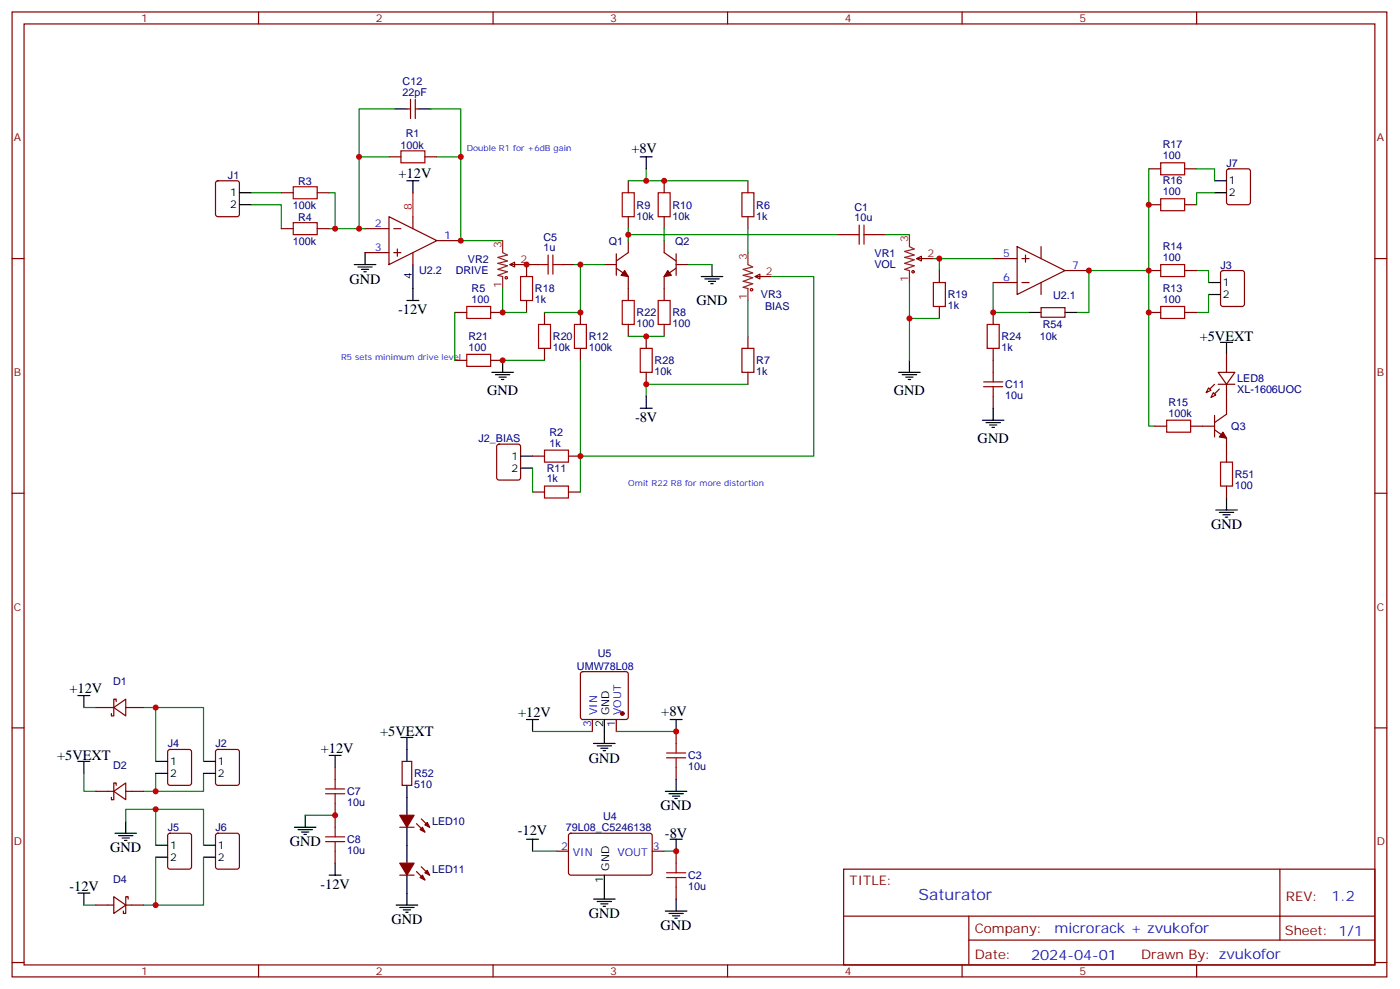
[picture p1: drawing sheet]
<svg xmlns="http://www.w3.org/2000/svg" width="413mm" height="291mm" viewBox="0 0 413 291" stroke-linecap="round" stroke-linejoin="round" font-family="sans-serif">
<g fill="none" stroke="#870000" stroke-width=".35">
<path d="M3.6 3.5h405.3v284.4h-405.3zM7.1 7.1h398.3v277.2h-398.3zM76.2 3.5v3.6M145.4 3.5v3.6M214.5 3.5v3.6M283.7 3.5v3.6M352.8 3.5v3.6M120 32.1h1M121 29.3v5.6M122.4 29.3v5.6M122.4 32.1h1.1M63.8 53.5l.4-.2h5.7l.6 .4 .1 9.4-.5 .7-5.9 .1-.6-.5-.1-9.4z"/>
<path d="M82.9 56.8h3.6M93.5 56.8h3.5M114.7 46.2h3.5M125.3 46.2h3.5M185.2 53.3v3.5M195.8 53.3v3.5M220.5 53.3v3.5M338.7 49.7h3.5M349.3 49.7h3.5M361.9 49.9l.4-.2h5.7l.6 .5 .1 9.4-.5 .7h-5.9l-.6-.4-.1-9.5zM3.6 76.2h3.5M82.9 67.4h3.6"/>
<path d="M93.5 67.4h3.5M107.6 67.4h7.1M107.6 74.4h7.1M114.7 63.9l14.1 7-14.1 7.1zM116.1 67.4h2.1M116.1 74.4h2.1M117.2 73.4v2.1M121.7 63.9v3.5M121.7 74.4v3.6M128.8 70.9h7.1M150.3 78l1.4-.7v1.4zM150.3 78h8.5"/>
<path d="M155.3 78v3.5M165.8 78h3.6M178.2 78h3.5M181.7 79l3.5 2.5v7M181.7 74.8v6.3M185.2 63.9v3.5M185.2 70.9v3.5l-3.5 2.5M195.8 63.9v3.5M195.8 70.9v3.5l3.6 2.5M199.4 78h3.5M199.4 79l-3.6 2.5v7M199.4 74.8v6.3"/>
<path d="M220.5 63.9v3.5M247 69.1h3.5M257.6 69.1h3.5M270.3 76.2l1.4-.7v1.4zM270.3 76.2h4.9M277 79.7v3.6M292.8 76.2h7.1M299.9 72.7l14.1 7-14.1 7.1zM301.3 76.2h2.1M302.4 75.1v2.2M307 72.7v3.5M314 79.7h7.1"/>
<path d="M338.7 79.7h3.5M338.7 60.3h3.5M349.3 79.7h3.5M349.3 60.3h3.5M360.1 79.9l.5-.2h5.6l.7 .5v9.4l-.4 .7h-5.9l-.7-.5v-9.4zM405.4 76.2h3.5M134.1 92.1h3.5M144.7 92.1h3.5M155.3 88.5v3.6M160.5 92.1v3.5M171.1 92.1v3.5M185.2 95.6v3.5"/>
<path d="M190.5 99.1v3.6M195.8 95.6v3.5M220.5 99.1v3.6M222.6 81.5l1.4-.7v1.4zM222.6 81.5h5M277 90.3v3.5M292.8 83.3h7.1M292.8 92.1v3.5M301.3 83.3h2.1M307 90.7h7v2.8h-7zM307 83.3v3.5M338.7 92.1h3.5"/>
<path d="M349.3 92.1h3.5M134.1 106.2h3.5M144.7 106.2h3.5M160.5 102.7v3.5M171.1 102.7v3.5M190.5 109.7v3.5M220.5 109.7v3.5M292.8 102.7v7M292.8 116.8v3.5M356.3 114.3l.7 .7-1.4 .7zM357.8 115.7l.7 .7-1.5 .7zM359.2 109.7h4.9l-2.5 3.5z"/>
<path d="M359.2 113.2h4.9M361.6 104.4v5.3M361.6 113.2v8.9l-3.5 2.4M146.7 131.1l.4-.2h5.7l.6 .4 .1 9.5-.5 .6-5.9 .1-.6-.5-.1-9.4zM157 134.4h3.5M167.6 134.4h3.5M340.5 125.6h3.5M351 125.6h7.1M358.1 126.6l3.5 2.5v7.1M358.1 122.4v6.4M3.6 145.3h3.5M157 145h3.5"/>
<path d="M167.6 145h3.5M361.6 143.2v3.6M405.4 145.3h3.5M171.4 198.1l.4-.2h12.7l.5 .2 .2 .5v12.7l-.2 .5-.5 .2h-12.7l-.5-.2-.2-.5v-12.7zM3.6 214.5h3.5M28.3 208.5h5.2M33.5 208.5l3.6-2.5v5zM34.3 206.7v-.7h-.8v5h-.7v-.7M37.1 208.5h5.3M174.7 212v3.5M181.7 212v3.5M199.4 215.5v3.6"/>
<path d="M405.4 214.5h3.5M28.3 233.2h5.2M33.5 233.2l3.6-2.5v5zM34.3 231.4v-.7h-.8v5h-.7v-.8M37.1 233.2h5.3M49.7 221l.4-.2h5.7l.6 .5 .1 9.4-.5 .7h-5.9l-.6-.4-.1-9.5zM63.8 221l.4-.2h5.7l.6 .5 .1 9.4-.5 .7h-5.9l-.6-.4-.1-9.5zM98.8 226.1v3.6M98.8 236.7v7.1M118.6 224.4h2.8v7h-2.8zM199.4 226.1v3.6M49.7 245.7l.4-.2h5.7l.6 .5 .1 9.4-.5 .7h-5.9l-.6-.4-.1-9.5z"/>
<path d="M63.8 245.7l.4-.2h5.7l.6 .5 .1 9.4-.5 .7h-5.9l-.6-.4-.1-9.5zM98.8 250.8v3.6M117.9 243.8h4.2M117.9 257.9h4.2M122.8 242.7l2.5 2.5M122.8 256.8l2.5 2.5M124.2 241.3l2.5 2.5M124.2 255.4l2.5 2.5M164.1 250.8h3.5M167.8 245.7l.5-.2 23.6 .1 .4 .6-.1 11.2-.6 .5-23.6-.1-.4-.6v-11zM192.3 250.8h3.5M199.4 250.8v3.6"/>
<path d="M248.7 256.1h156.7v28.2h-156.7zM377.4 256.1v20.9M28.3 266.7h5.2M33.5 264.2l3.6 2.5-3.6 2.5zM37.1 266.7h5.3M37.8 264.9v-.7h-.7v5h-.7v-.7M199.4 261.4v3.5M248.8 270h156.4M285.7 277h119.5M285.7 270v14.1M3.6 283.6h3.5M76.2 284.3v3.6"/>
<path d="M145.4 284.3v3.6M214.5 284.3v3.6M283.7 284.3v3.6M352.8 284.3v3.6M405.4 283.6h3.5"/>
</g>
<g fill="none" stroke="#000" stroke-width=".35">
<path d="M116.5 32.1h3.5M123.5 32.1h3.5M70.6 56.8h3.5M120 53.3h3.5M121.7 53.3v3.5M188.8 46.2h3.5M190.5 46.2v3.5M358.1 56.8h3.5M358.1 53.3h3.5M70.6 60.3h3.5M104.5 78h6.3M105.5 78.7h4.2"/>
<path d="M106.6 79.4h2.1M107.6 74.4v3.6M121.7 78v10.5M209.9 78v3.5M107.3 80.1h.7M120 88.5h3.5M206.8 81.5h6.3M207.8 82.2h4.3M208.9 82.9h2.1M209.6 83.6h.7M303.4 92.1h3.6M314 92.1h3.5"/>
<path d="M356.3 83.3h3.6M356.3 86.8h3.6M145 109.7h6.4M146.1 110.4h4.2M147.1 111.1h2.2M147.8 111.8h.8M148.2 106.2v3.5M190.5 116.8v3.5M265 109.7h6.3M266 110.4h4.3M267.1 111.1h2.1M267.8 111.8h.7"/>
<path d="M268.1 106.2v3.5M359.9 100.9h3.5M361.6 100.9v3.5M153.5 134.4h3.5M153.5 137.9h3.5M188.8 120.3h3.5M289.7 123.8h6.3M290.7 124.5h4.3M291.8 125.2h2.1M292.5 125.9h.7M292.8 120.3v3.5M358.5 150.3h6.3"/>
<path d="M359.5 151h4.2M360.6 151.7h2.1M361.3 152.4h.7M361.6 146.8v3.5M23 205h3.5M24.7 205v3.5M118.2 217.3h3.5M120 217.3v7.1M155.3 212h3.5M157 212v3.5M175 219.1h6.4M176.1 219.8h4.2"/>
<path d="M178.2 212v7.1M197.6 212h3.5M199.4 212v3.5M23 224.4h3.5M24.7 224.4v3.5M45.9 224.4h3.5M45.9 227.9h3.5M60 224.4h3.5M60 227.9h3.5M97 222.6h3.6M98.8 222.6v3.5M120 231.4v8.8"/>
<path d="M177.1 220.5h2.1M177.8 221.2h.7M196.2 233.2h6.3M197.2 233.9h4.3M198.3 234.6h2.1M199 235.3h.7M199.4 229.7v3.5M33.9 245.5h6.4M35 246.2h4.2M36 246.9h2.1M36.7 247.6h.7M37.1 242v3.5"/>
<path d="M45.9 249.1h3.5M45.9 252.6h3.5M60 249.1h3.5M60 252.6h3.5M86.8 243.8h6.4M87.9 244.5h4.2M88.9 245.2h2.2M89.6 245.9h.7M90 240.2v3.6M97 257.9h3.6M98.8 254.4v3.5M120 243.8v10.6"/>
<path d="M120 257.9v8.8M155.3 247.3h3.5M157 247.3v3.5M178.2 257.9v7M197.6 247.3h3.5M199.4 247.3v3.5M23 263.2h3.5M24.7 263.2v3.5M116.8 266.7h6.4M117.9 267.4h4.2M118.9 268.1h2.1M119.6 268.8h.7"/>
<path d="M175 264.9h6.4M176.1 265.6h4.2M177.1 266.3h2.1M177.8 267.1h.7M196.2 268.5h6.3M197.2 269.2h4.3M198.3 269.9h2.1M199 270.6h.7M199.4 264.9v3.6"/>
</g>
<g fill="none" stroke="#008700" stroke-width=".35">
<path d="M116.5 32.1h-10.6v14.1M127 32.1h8.9v14.1M74.1 56.8h8.8M97 56.8h1.8v10.6M114.7 46.2h-8.8v21.2M128.8 46.2h7.1v24.7h12.3M185.2 53.3h5.3M190.5 49.7v3.6h30M338.7 49.7v30M352.8 49.7h5.3v3.6M358.1 56.8h-5.3v3.5M74.1 60.3h8.8v7.1"/>
<path d="M97 67.4h10.6M169.4 78h8.8M171.1 78v14.1h-10.6M185.2 67.4v3.5M185.2 69.1h61.8M195.8 67.4v3.5M202.9 78h7M220.5 67.4v7M261.1 69.1h7M275.2 76.2h1.8M292.8 76.2h-15.8v3.5M352.8 79.7h3.5v3.6"/>
<path d="M134.1 92.1v14.1M148.2 85v7.1h7.1M185.2 99.1h10.6M220.5 88.5v10.6M227.6 81.5h12.3v52.9h-68.8v-28.2M268.1 93.8h8.9M268.1 83.3v22.9M292.8 83.3v8.8h10.6M317.5 92.1h3.6v-12.4h17.6v45.9h1.8M356.3 86.8v5.3h-3.5M148.2 106.2h12.3M220.5 113.2h-30v3.6"/>
<path d="M157 137.9v7.1M171.1 134.4v10.6M24.7 208.5h3.6M42.4 208.5h17.6v15.9M45.9 208.5v15.9M157 215.5h17.7M181.7 215.5h17.7M24.7 227.9v5.3h3.6M45.9 227.9v5.3M45.9 238.5v10.6M60 227.9v5.3h-17.6M37.1 242v-3.5h22.9v10.6"/>
<path d="M45.9 252.6v14.1M60 252.6v14.1h-17.6M90 240.2h8.8M157 250.8h7.1M195.8 250.8h3.6M24.7 266.7h3.6"/>
</g>
<g fill="none" stroke="#a10000" stroke-width=".35">
<path d="M86.5 55h7v3.6h-7zM118.2 44.4h7.1v3.6h-7.1zM183.5 56.8h3.5v7.1h-3.5zM194.1 56.8h3.5v7.1h-3.5zM218.8 56.8h3.5v7.1h-3.5zM342.2 58.6h7.1v3.5h-7.1zM342.2 48h7.1v3.5h-7.1zM86.5 65.6h7v3.5h-7zM158.8 78h2.8M161.6 75.1v5.7M163 75.1v5.7M163 78h2.8"/>
<path d="M250.5 69.1h2.8M253.3 66.3v5.7M254.7 66.3v5.7M254.7 69.1h2.9M342.2 78h7.1v3.5h-7.1zM137.6 90.3h7.1v3.5h-7.1zM153.5 81.5h3.5v7h-3.5zM158.8 95.6h3.5v7.1h-3.5zM169.4 95.6h3.5v7.1h-3.5zM183.5 88.5h3.5v7.1h-3.5zM194.1 88.5h3.5v7.1h-3.5zM275.2 83.3h3.5v7h-3.5z"/>
<path d="M291.1 95.6h3.5v7.1h-3.5zM342.2 90.3h7.1v3.5h-7.1zM137.6 104.4h7.1v3.5h-7.1zM188.8 102.7h3.5v7h-3.5zM218.8 102.7h3.5v7h-3.5zM290 112.5h5.7M290 113.9h5.7M292.8 109.7v2.8M292.8 113.9v2.9M160.5 132.6h7.1v3.6h-7.1zM344 123.8h7v3.6h-7zM359.9 136.2h3.5v7h-3.5z"/>
<path d="M160.5 143.2h7.1v3.6h-7.1zM199.4 219.1v2.8M96 233.9h5.6M96 232.5h5.6M98.8 229.7v2.8M98.8 233.9v2.8M196.5 223.3h5.7M196.5 221.9h5.7M199.4 223.3v2.8M96 248h5.6M96 246.6h5.6M98.8 243.8v2.8"/>
<path d="M98.8 248v2.8M196.5 258.6h5.7M196.5 257.2h5.7M199.4 254.4v2.8M199.4 258.6v2.8"/>
<circle cx="149.3" cy="81.8" r=".35"/>
<circle cx="221.6" cy="85.4" r=".35"/>
<circle cx="269.2" cy="80.1" r=".35"/>
</g>
<path d="M148.2 70.9v3.5l1.4 .7-2.8 .7 2.8 1.1-2.8 .7 2.8 .7-2.8 1.1 2.8 .7-2.8 1 1.4 .4v3.5M220.5 74.4v3.6l1.4 .7-2.8 .7 2.8 1-2.8 .7 2.8 .7-2.8 1.1 2.8 .7-2.8 1.1 1.4 .3v3.5M268.1 69.1v3.6l1.5 .7-2.9 .7 2.9 1-2.9 .7 2.9 .8-2.9 1 2.9 .7-2.9 1.1 1.4 .3v3.6" fill="none" stroke="#8c2424" stroke-width=".35"/>
<path d="M121.7 56.8v7.1" fill="none" stroke="#f00" stroke-width=".35"/>
<g fill="#870000" stroke="#870000" stroke-width=".35">
<path d="M184.2 79.7l1 1.8-2.1-.4z"/>
<path d="M196.9 79.7l1 1.4-2.1 .4z"/>
<path d="M117.9 240.2h4.2l-2.1 3.6z"/>
<path d="M123.9 244.5l.7-.7 .7 1.4z"/>
<path d="M126 242.4l.7 1.4-1.4-.7z"/>
<path d="M117.9 254.4h4.2l-2.1 3.5z"/>
<path d="M123.9 258.6l.7-.7 .7 1.4z"/>
<path d="M126 256.5l.7 1.4-1.4-.7z"/>
<path d="M360.6 127.4l1 1.7-2.1-.3z"/>
<path d="M359.5 114.7l-1.4 1.4z"/>
<path d="M358.1 113.2l-1.4 1.5z"/>
<circle cx="183.5" cy="210.3" r=".53"/>
</g>
<g fill="#c00">
<circle cx="105.9" cy="67.4" r=".88"/>
<circle cx="98.8" cy="67.4" r=".88"/>
<circle cx="292.8" cy="92.1" r=".88"/>
<circle cx="135.9" cy="70.9" r=".88"/>
<circle cx="190.5" cy="99.1" r=".88"/>
<circle cx="155.3" cy="78" r=".88"/>
<circle cx="321.1" cy="79.7" r=".88"/>
<circle cx="338.7" cy="79.7" r=".88"/>
<circle cx="268.1" cy="93.8" r=".88"/>
<circle cx="277" cy="76.2" r=".88"/>
<circle cx="98.8" cy="240.2" r=".88"/>
<circle cx="45.9" cy="233.2" r=".88"/>
<circle cx="45.9" cy="208.5" r=".88"/>
<circle cx="45.9" cy="238.5" r=".88"/>
<circle cx="45.9" cy="266.7" r=".88"/>
<circle cx="199.4" cy="250.8" r=".88"/>
<circle cx="199.4" cy="215.5" r=".88"/>
<circle cx="338.7" cy="92.1" r=".88"/>
<circle cx="338.7" cy="60.3" r=".88"/>
<circle cx="171.1" cy="78" r=".88"/>
<circle cx="190.5" cy="113.2" r=".88"/>
<circle cx="171.1" cy="134.4" r=".88"/>
<circle cx="195.8" cy="53.3" r=".88"/>
<circle cx="190.5" cy="53.3" r=".88"/>
<circle cx="171.1" cy="92.1" r=".88"/>
<circle cx="185.2" cy="69.1" r=".88"/>
<circle cx="148.2" cy="106.2" r=".88"/>
<circle cx="148.2" cy="92.1" r=".88"/>
<circle cx="105.9" cy="46.2" r=".88"/>
<circle cx="135.9" cy="46.2" r=".88"/>
</g>
<text font-size="4.6" fill="#00f" x="270.8" y="265.1">Saturator</text>
<g font-size="4.2">
<text x="186.1" y="45.1">+8V</text>
<text x="117.5" y="52.6">+12V</text>
<text x="103" y="83.6">GND</text>
<text x="205.4" y="90">GND</text>
<text x="117.4" y="92.5">-12V</text>
<text x="353.7" y="100.6">+5VEXT</text>
<text x="143.6" y="116.4">GND</text>
<text x="263.6" y="116.4">GND</text>
<text x="187.2" y="124.3">-8V</text>
<text x="288.3" y="130.5">GND</text>
<text x="357.1" y="155.9">GND</text>
<text x="20.5" y="204.3">+12V</text>
<text x="152.8" y="211.3">+12V</text>
<text x="195" y="210.9">+8V</text>
<text x="94.6" y="221.9">+12V</text>
<text x="112.1" y="217">+5VEXT</text>
<text x="16.8" y="224">+5VEXT</text>
<text x="173.6" y="224.7">GND</text>
<text x="194.8" y="238.8">GND</text>
<text x="32.5" y="251.2">GND</text>
<text x="85.4" y="249.4">GND</text>
<text x="152.7" y="246.1">-12V</text>
<text x="196.1" y="247">-8V</text>
<text x="20.5" y="262.5">-12V</text>
<text x="94.5" y="261.8">-12V</text>
<text x="115.4" y="272.3">GND</text>
<text x="173.6" y="270.6">GND</text>
<text x="194.8" y="274.1">GND</text>
</g>
<g font-size="4.2" fill="#00f">
<text x="392.5" y="265.4">1.2</text>
<text x="310.9" y="274.9">microrack + zvukofor</text>
<text x="304" y="282.7">2024-04-01</text>
</g>
<g font-size="3.9" fill="#800">
<text x="250.5" y="260.7">TITLE:</text>
<text x="379.1" y="265.4">REV:</text>
<text x="287.4" y="274.9">Company:</text>
<text x="378.8" y="275.5">Sheet: 1/1</text>
<text x="287.4" y="282.6">Date:</text>
<text x="336.5" y="282.7">Drawn By: zvukofor</text>
</g>
<g font-size="3.2" fill="#800">
<text x="41.7" y="6.5">1</text>
<text x="110.8" y="6.5">2</text>
<text x="180" y="6.5">3</text>
<text x="249.1" y="6.5">4</text>
<text x="318.2" y="6.5">5</text>
<text x="4.1" y="41.6">A</text>
<text x="405.9" y="41.6">A</text>
<text x="4.1" y="110.8">B</text>
<text x="405.9" y="110.8">B</text>
<text x="4.1" y="179.9">C</text>
<text x="405.9" y="179.9">C</text>
<text x="4.1" y="249.1">D</text>
<text x="405.9" y="249.1">D</text>
<text x="41.7" y="287.3">1</text>
<text x="110.8" y="287.3">2</text>
<text x="180" y="287.3">3</text>
<text x="249.1" y="287.3">4</text>
<text x="318.2" y="287.3">5</text>
</g>
<g font-size="3.2" fill="#000080">
<text x="118.7" y="28.2">22pF</text>
<text x="118.7" y="25">C12</text>
<text x="119.6" y="40.3">R1</text>
<text x="118.1" y="43.8">100k</text>
<text x="342.9" y="46.9">100</text>
<text x="342.9" y="43.7">R17</text>
<text x="67.2" y="52.7">J1</text>
<text x="361.7" y="49.2">J7</text>
<text x="87.9" y="54.4">R3</text>
<text x="342.9" y="57.5">100</text>
<text x="342.9" y="54.3">R16</text>
<text x="86.4" y="61.5">100k</text>
<text x="87.9" y="65">R4</text>
<text x="187.7" y="64.7">10k</text>
<text x="187.7" y="61.5">R9</text>
<text x="198.3" y="64.7">10k</text>
<text x="198.3" y="61.5">R10</text>
<text x="223" y="64.7">1k</text>
<text x="223" y="61.5">R6</text>
<text x="251.9" y="65.3">10u</text>
<text x="251.9" y="62.1">C1</text>
<text x="160.2" y="70.9">C5</text>
<text x="86.4" y="72.1">100k</text>
<text x="137.9" y="77.4">VR2</text>
<text x="160.2" y="74.1">1u</text>
<text x="179.5" y="72.1">Q1</text>
<text x="199.1" y="72.1">Q2</text>
<text x="257.9" y="75.6">VR1</text>
<text x="342.9" y="76.9">100</text>
<text x="342.9" y="73.7">R14</text>
<text x="123.6" y="80.9">U2.2</text>
<text x="134.4" y="80.8">DRIVE</text>
<text x="257.8" y="79.1">VOL</text>
<text x="359.9" y="79.1">J3</text>
<text x="139" y="89.3">100</text>
<text x="139" y="86.1">R5</text>
<text x="157.7" y="89.4">1k</text>
<text x="157.7" y="86.2">R18</text>
<text x="224.4" y="87.9">VR3</text>
<text x="279.4" y="87.9">R19</text>
<text x="310.5" y="88.1">U2.1</text>
<text x="342.9" y="89.3">100</text>
<text x="342.9" y="86.1">R13</text>
<text x="187.7" y="93.2">R22</text>
<text x="198.3" y="93.2">R8</text>
<text x="225.6" y="91.5">BIAS</text>
<text x="279.4" y="91.1">1k</text>
<text x="138.1" y="100.2">R21</text>
<text x="163" y="100.3">R20</text>
<text x="173.6" y="100.3">R12</text>
<text x="187.7" y="96.4">100</text>
<text x="198.3" y="96.4">100</text>
<text x="295.3" y="100.3">R24</text>
<text x="306.6" y="100.3">10k</text>
<text x="307.5" y="96.7">R54</text>
<text x="138.1" y="103.4">100</text>
<text x="163" y="103.5">10k</text>
<text x="173.6" y="103.5">100k</text>
<text x="193" y="107.3">R28</text>
<text x="223" y="107.3">R7</text>
<text x="295.3" y="103.5">1k</text>
<text x="193" y="110.5">10k</text>
<text x="223" y="110.5">1k</text>
<text x="364.8" y="112.6">LED8</text>
<text x="296.4" y="117.5">10u</text>
<text x="296.4" y="114.4">C11</text>
<text x="344.5" y="119.6">R15</text>
<text x="364.8" y="115.8">XL-1606UOC</text>
<text x="344.5" y="122.8">100k</text>
<text x="141.1" y="130.3">J2_BIAS</text>
<text x="162" y="131.6">1k</text>
<text x="162" y="128.4">R2</text>
<text x="363" y="126.8">Q3</text>
<text x="161.2" y="142.2">1k</text>
<text x="161.2" y="138.9">R11</text>
<text x="364.1" y="140.8">R51</text>
<text x="364.1" y="144">100</text>
<text x="170.1" y="197.3">UMW78L08</text>
<text x="176.2" y="193.7">U5</text>
<text x="33.4" y="201.8">D1</text>
<text x="49.4" y="220.2">J4</text>
<text x="63.6" y="220.2">J2</text>
<text x="33.4" y="226.5">D2</text>
<text x="202.9" y="226.8">10u</text>
<text x="202.9" y="223.7">C3</text>
<text x="122.1" y="232.2">510</text>
<text x="122.1" y="229">R52</text>
<text x="102.3" y="237.4">10u</text>
<text x="102.3" y="234.2">C7</text>
<text x="49.4" y="244.9">J5</text>
<text x="63.6" y="244.9">J6</text>
<text x="127.4" y="243.2">LED10</text>
<text x="166.9" y="244.8">79L08_C5246138</text>
<text x="177.8" y="241.5">U4</text>
<text x="102.3" y="251.5">10u</text>
<text x="102.3" y="248.4">C8</text>
<text x="127.4" y="257.3">LED11</text>
<text x="33.3" y="260.2">D4</text>
<text x="202.9" y="262.1">10u</text>
<text x="202.9" y="258.9">C2</text>
</g>
<g font-size="3.2">
<text x="67.9" y="57.9">1</text>
<text x="362.3" y="54.3">1</text>
<text x="362.3" y="57.9">2</text>
<text x="67.9" y="61.4">2</text>
<text x="121.4" y="82.1" transform="rotate(-90 121.4 82.1)">4</text>
<text x="360.6" y="84.3">1</text>
<text x="360.6" y="87.8">2</text>
<text x="150.8" y="135.5">1</text>
<text x="150.8" y="139">2</text>
<text x="177.8" y="214.2" transform="rotate(-90 177.8 214.2)">2</text>
<text x="179.6" y="210.7" transform="rotate(-90 179.6 210.7)">GND</text>
<text x="50.1" y="225.4">1</text>
<text x="64.2" y="225.4">1</text>
<text x="50.1" y="229">2</text>
<text x="64.2" y="229">2</text>
<text x="50.1" y="250.1">1</text>
<text x="64.2" y="250.1">1</text>
<text x="50.1" y="253.6">2</text>
<text x="64.2" y="253.6">2</text>
<text x="179.6" y="256.6" transform="rotate(-90 179.6 256.6)">GND</text>
<text x="177.8" y="260.1" transform="rotate(-90 177.8 260.1)">1</text>
</g>
<text font-size="3.2" fill="#f00" x="121.4" y="61.7" transform="rotate(-90 121.4 61.7)">8</text>
<g font-size="3.2" fill="#00f">
<text x="110.6" y="67">2</text>
<text x="130.9" y="70.6">1</text>
<text x="110.6" y="74.1">3</text>
<text x="295.8" y="75.8">5</text>
<text x="295.8" y="82.9">6</text>
<text x="316.1" y="79.4">7</text>
<text x="174.3" y="214.2" transform="rotate(-90 174.3 214.2)">3</text>
<text x="176.1" y="210.7" transform="rotate(-90 176.1 210.7)">VIN</text>
<text x="181.4" y="214.2" transform="rotate(-90 181.4 214.2)">1</text>
<text x="183.1" y="210.7" transform="rotate(-90 183.1 210.7)">VOUT</text>
<text x="165.4" y="250.5">2</text>
<text x="192.5" y="250.5">3</text>
<text x="168.9" y="252.2">VIN</text>
<text x="182.1" y="252.2">VOUT</text>
</g>
<g font-size="3.2" fill="#8d2323">
<text x="267.8" y="71.3" transform="rotate(-90 267.8 71.3)">3</text>
<text x="147.8" y="73" transform="rotate(-90 147.8 73)">3</text>
<text x="153.5" y="77.6">2</text>
<text x="220.2" y="76.6" transform="rotate(-90 220.2 76.6)">3</text>
<text x="273.4" y="75.8">2</text>
<text x="225.8" y="81.1">2</text>
<text x="267.8" y="83.2" transform="rotate(-90 267.8 83.2)">1</text>
<text x="147.8" y="84.9" transform="rotate(-90 147.8 84.9)">1</text>
<text x="220.2" y="88.4" transform="rotate(-90 220.2 88.4)">1</text>
</g>
<g font-size="2.5" fill="#00f">
<text x="137.6" y="44.4">Double R1 for +6dB gain</text>
<text x="100.6" y="106.2">R5 sets minimum drive level</text>
<text x="185.2" y="143.2">Omit R22 R8 for more distortion</text>
</g>
</svg>
